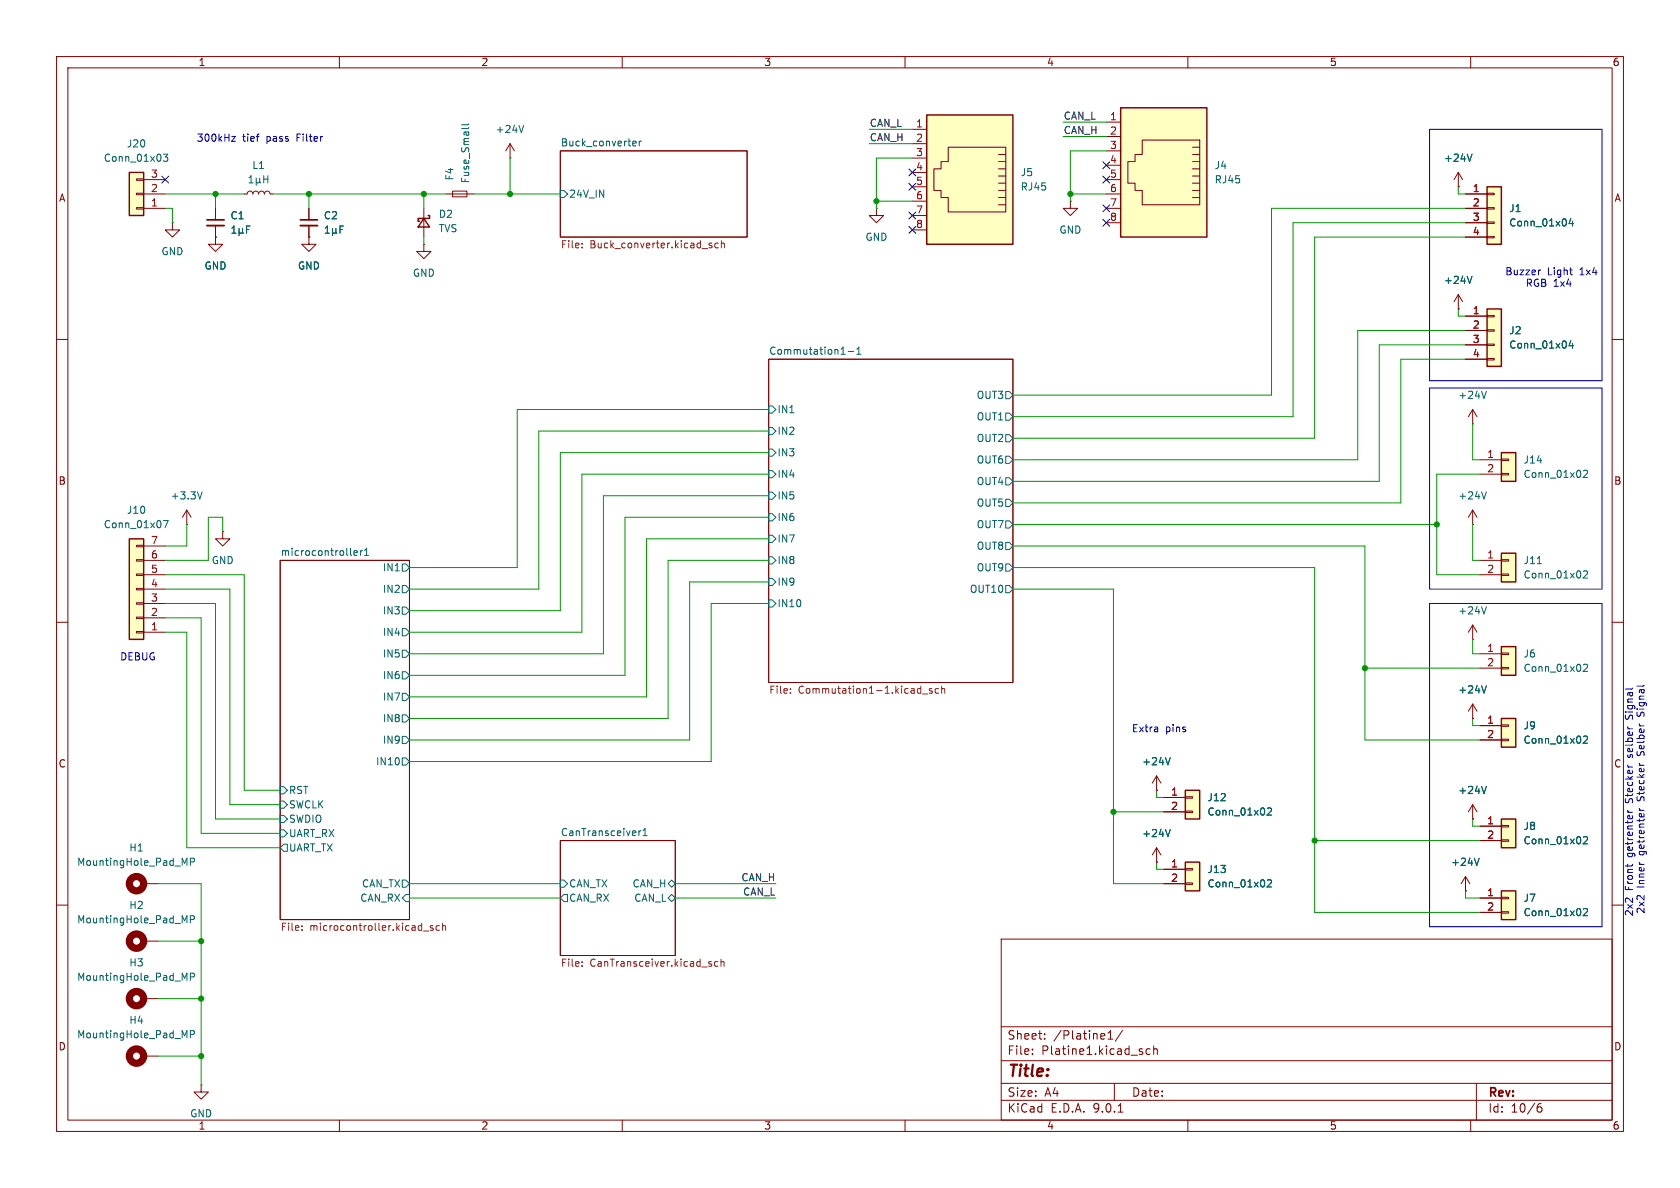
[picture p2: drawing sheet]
<svg xmlns="http://www.w3.org/2000/svg" width="297mm" height="210mm" viewBox="0 0 297 210" stroke-linecap="round" stroke-linejoin="round" font-family="sans-serif">
<g fill="none" stroke="#840000" stroke-width=".18">
<path d="M10 10h277v190h-277zM12 12h273v186h-273zM60 10v2M110 10v2M160 10v2M210 10v2M260 10v2M30.5 39.4v1.2h1.2l-1.2 1.3-1.3-1.3h1.3M30.5 39.4h.1M99.1 26.7h33v15.2h-33zM10 60h2M135.9 63.5h43.2v57.2h-43.2z"/>
<path d="M285 60h2M39.4 94v1.3h1.2l-1.2 1.2-1.3-1.2h1.3M39.4 94h.1M49.5 99.1h22.9v63.5h-22.9zM10 110h2M285 110h2M99.1 148.6h20.3v20.3h-20.3zM10 160h2M177 166h108v32h-108zM285 160h2M60 198v2M110 198v2"/>
<path d="M160 198v2M177 194.5h108M177 191.5h108M177 187.5h108M177 181.5h108M182.5 186.3v.1M182.5 185.5v.1M184.7 183.6v.1M184.7 182.8v.1M195.9 183.7h.8M195.9 182.6l.4-.4v1.5M197 191.5v3"/>
<path d="M197.7 196.6h.8M198.5 182.1l-1.3 2M203.3 185.5l-.4-.1-.3 .3v.4l.1 .2h.6M204 185.5l.2-.1 .3 .1 .1 .9M204 184.9v1.5M210 198v2M260 198v2M261 191.5v6.5M271.7 196l.3-.3h.5l.1 .3v.3l-.3 .3-.4-.1-.2-.2M272.5 195.1a.59 .59 0 0 0-.8 .6"/>
</g>
<g fill="none" stroke="#006464" stroke-width=".18">
<path d="M99.1 33.7h.6l.6 .6-.6 .6h-.6zM111.9 25.7h.5M111.9 25l.4-.1 .2 .4-.6 .1M113 24.9v.9M113.4 24.9l-.4 .3M135.9 71.8h.6l.7 .6-.7 .6h-.6zM135.9 75.6h.6l.7 .6-.7 .6h-.6zM135.9 79.4h.6l.7 .6-.7 .6h-.6zM148.7 62.6h.7M150 62.1h.9M151.5 62.6h.7M151.5 61.7l.3-.3v1.2"/>
<path d="M177.8 76.8h.6l.7 .7-.7 .6h-.6zM177.8 73h.6l.7 .7-.7 .6h-.6zM177.8 69.2h.6l.7 .7-.7 .6h-.6zM62.6 97.8l.6-.2-.1-.2-.3-.1-.2 .2v.6h.5M63.7 97.3v.9M64.1 97.3l-.4 .3M64.4 98.2h.8M64.4 97.3l.4-.4v1.3M71.1 99.7h.7l.6 .6-.6 .7h-.7zM135.9 87h.6l.7 .6-.7 .7h-.6zM135.9 98.4h.6l.7 .7-.7 .6h-.6zM135.9 94.6h.6l.7 .7-.7 .6h-.6z"/>
<path d="M135.9 83.2h.6l.7 .6-.7 .7h-.6zM135.9 90.8h.6l.7 .6-.7 .7h-.6zM177.8 84.5h.6l.7 .6-.7 .6h-.6zM177.8 88.3h.6l.7 .6-.7 .6h-.6zM177.8 95.9h.6l.7 .6-.7 .7h-.6zM177.8 92.1h.6l.7 .6-.7 .6h-.6zM177.8 80.6h.6l.7 .7-.7 .6h-.6zM177.8 99.7h.6l.7 .6-.7 .7h-.6zM71.1 118.7h.7l.6 .7-.6 .6h-.7zM71.1 103.5h.7l.6 .6-.6 .7h-.7zM71.1 114.9h.7l.6 .7-.6 .6h-.7zM71.1 111.1h.7l.6 .7-.6 .6h-.7z"/>
<path d="M71.1 107.3h.7l.6 .7-.6 .6h-.7zM135.9 102.2h.6l.7 .7-.7 .6h-.6zM135.9 106h.6l.7 .7-.7 .6h-.6zM177.8 103.5h.6l.7 .6-.7 .7h-.6zM49.5 139.1h.7l.6 .6-.6 .6h-.7zM71.1 122.6h.7l.6 .6-.6 .6h-.7zM71.1 130.2h.7l.6 .6-.6 .6h-.7zM71.1 134h.7l.6 .6-.6 .7h-.7zM71.1 126.4h.7l.6 .6-.6 .6h-.7zM49.5 146.7h.7l.6 .6-.6 .7h-.7zM49.5 141.6h.7l.6 .6-.6 .7h-.7zM49.5 144.1h.7l.6 .7-.6 .6h-.7z"/>
<path d="M50.2 149.2h.6v1.3h-.6l-.7-.6zM71.1 155.6h.7l.6 .6-.6 .6h-.7zM71.1 158.8l.7-.7h.6v1.3h-.6zM99.1 155.6h.6l.6 .6-.6 .6h-.6zM99.7 158.1h.6v1.3h-.6l-.6-.6zM112.9 146.9v.8M113.3 146.9l-.4 .2M113.7 147.7h.7M113.7 146.8l.3-.4v1.3M118.1 156.2l.6-.6 .7 .6-.7 .6zM118.1 158.8l.6-.7 .7 .7-.7 .6z"/>
</g>
<g fill="none" stroke="#725600" stroke-width=".18">
<path d="M102.9 43v.2M102.9 43.7v.1M125.4 43.3l.4 .2 .1 .1-.2 .2h-.4M125.4 43h.4M127 43h-.4l-.2 .2 .1 .6h.5M127.5 43.1l.2-.1h.3l.1 .8M127.5 42.5v1.3M139.7 122.4v.2M139.7 121.8v.1M163.1 122.7h1M164.8 121.8l-.3-.1-.2 .2 .1 .2 .4 .1v.3h-.5M165.9 121.8l-.3-.1-.3 .3 .1 .5h.5"/>
<path d="M166.5 121.8l.2-.1 .3 .1v.8M166.5 121.3v1.3M53.4 164.3v.2M53.4 163.7v.1M74.8 164.6h1M76.5 163.7l-.3-.1-.1 .2v.2l.4 .1v.3h-.4M77.7 163.7l-.4-.1-.2 .3 .1 .5h.5M78.2 163.7l.2-.1 .3 .1 .1 .8M78.2 163.2v1.3M102.9 170.7v.1M102.9 170v.2M125.5 170.4l.3 .1v.1l-.2 .2h-.2"/>
<path d="M125.5 170h.3M126.9 170h-.3l-.3 .2 .1 .6h.5M127.5 170.1l.1-.1h.3l.1 .8M127.5 169.5v1.3"/>
</g>
<path d="M22.9 95.3h2.5v17.7h-2.5z" fill="#ffffc2"/>
<path d="M22.9 95.3h2.5v17.7h-2.5z" fill="none" stroke="#840000" stroke-width=".25"/>
<g fill="none" stroke="#840000" stroke-width=".18">
<path d="M38.1 36.8v2.1M38.1 39.9v2M43.2 34.3h.5l.1-.4 .4-.1 .4 .1 .1 .4 .2-.4 .3-.1 .4 .1 .1 .4 .2-.4 .3-.1 .4 .1 .1 .4 .2-.4 .3-.1 .4 .1 .2 .4h.5M78.7 34.3h5.1M80 33.8h2.5v1h-2.5zM90.2 27.9h.1M90.2 25.4l-.8 1.3M90.2 25.4l.7 1.3M90.2 25.4v2.5M38.1 41.9v1.3h1.3l-1.3 1.3-1.3-1.3h1.3M38.1 41.9h.1M24.1 98.9h1.3v.3h-1.3z"/>
<path d="M24.1 96.4h1.3v.2h-1.3zM25.4 99.1h3.8M25.4 96.5h3.8M24.1 111.6h1.3v.3h-1.3zM24.1 109.1h1.3v.2h-1.3zM24.1 106.6h1.3v.2h-1.3zM24.1 104h1.3v.3h-1.3zM24.1 101.5h1.3v.2h-1.3zM25.4 111.8h3.8M25.4 109.2h3.8M25.4 106.7h3.8M25.4 104.1h3.8"/>
<path d="M25.4 101.6h3.8"/>
</g>
<g fill="none" stroke="#006464" stroke-width=".18">
<path d="M44 32.3h.8M44 31.4l.4-.3v1.2M44.2 40h-.6v1.2M45.3 32.1l.2 .2h.2l.2-.2M45.3 31.5v1.3M45.9 32.1l.2 .2M45.9 31.5v.6M46.6 31.1v1.2M46.6 31.7h.8M47.4 31.1v1.2M82.9 22.5l-.2 .2M82.9 21.9l-.2 .2h-1.1"/>
<path d="M92.6 22.2l-.4 1.2M41 41.2h.7M41 40.3l.4-.3v1.2M42.3 41l.1 .2h.3l.2-.2M42.3 40.4v1.2M42.9 41l.1 .2M42.9 40.4v.6M43.6 40.6h.4M28.9 92h.8l-.5 1.3"/>
</g>
<path d="M36.6 38.9h3" fill="none" stroke="#840000" stroke-width=".3"/>
<path d="M36.6 39.9h3" fill="none" stroke="#840000" stroke-width=".33"/>
<path d="M265.4 157.5h2.6v5.1h-2.6z" fill="#ffffc2"/>
<path d="M265.4 157.5h2.6v5.1h-2.6z" fill="none" stroke="#840000" stroke-width=".25"/>
<path d="M260.3 113h.1M260.3 110.5v2.5M260.3 110.5l-.7 1.3M260.3 110.5l.8 1.3M260.3 127h.1M260.3 124.5l-.7 1.2M260.3 124.5l.8 1.2M260.3 124.5v2.5M261.6 158.8h3.8M265.4 158.6h1.3v.3h-1.3zM261.6 161.3h3.8M265.4 161.2h1.3v.2h-1.3z" fill="none" stroke="#840000" stroke-width=".18"/>
<path d="M262.8 107.3l-.5 1.2M262.8 121.2l-.5 1.3M279.9 160.7l.5-.1 .3 .4-.8 .9h.8" fill="none" stroke="#006464" stroke-width=".18"/>
<path d="M265.4 114.3h2.6v5.1h-2.6z" fill="#ffffc2"/>
<path d="M265.4 114.3h2.6v5.1h-2.6z" fill="none" stroke="#840000" stroke-width=".25"/>
<path d="M261.6 115.6h3.8M261.6 118.1h3.8M265.4 115.4h1.3v.3h-1.3zM265.4 118h1.3v.2h-1.3zM259.1 157.5h.1M259.1 154.9l-.8 1.3M259.1 154.9l.7 1.3M259.1 154.9v2.6" fill="none" stroke="#840000" stroke-width=".18"/>
<path d="M279.9 117.5l.5-.1 .3 .4-.8 .9h.8M261.5 151.7l-.4 1.3" fill="none" stroke="#006464" stroke-width=".18"/>
<path d="M265.4 144.8h2.6v5.1h-2.6z" fill="#ffffc2"/>
<path d="M265.4 144.8h2.6v5.1h-2.6z" fill="none" stroke="#840000" stroke-width=".25"/>
<path d="M261.6 146.1h3.8M261.6 148.6h3.8M265.4 145.9h1.3v.3h-1.3zM265.4 148.5h1.3v.2h-1.3z" fill="none" stroke="#840000" stroke-width=".18"/>
<path d="M279.9 148l.5-.1 .3 .4-.8 .9h.8" fill="none" stroke="#006464" stroke-width=".18"/>
<path d="M262.9 33h2.5v10.2h-2.5z" fill="#ffffc2"/>
<path d="M74.9 38.6l1 1.5h-2zM75.7 38.1h.2v.5h-2v.5h.3M262.9 33h2.5v10.2h-2.5z" fill="none" stroke="#840000" stroke-width=".25"/>
<g fill="none" stroke="#840000" stroke-width=".18">
<path d="M54.6 36.8v2.1M54.6 39.9v2M74.9 36.8v5.1M259.1 34.3h3.8M259.1 36.8h3.8M259.1 39.4h3.8M262.9 34.2h1.3v.2h-1.3zM262.9 36.7h1.3v.3h-1.3zM262.9 39.2h1.3v.3h-1.3zM54.6 41.9v1.3h1.3l-1.3 1.3-1.3-1.3h1.3M54.6 41.9h.1M74.9 43.2v1.3h1.3l-1.3 1.2-1.2-1.2h1.2"/>
<path d="M74.9 43.2h.1M259.1 41.9h3.8M262.9 41.8h1.3v.2h-1.3zM33 92.7h.1M33 90.2l-.7 1.2M33 90.2l.8 1.2M33 90.2v2.5"/>
</g>
<path d="M60.7 40h-.6v1.2M277.7 38.6l-.3 .9h.8M278 39.1v.8M57.5 41.2h.7M57.5 40.3l.4-.3v1.2M58.8 41l.2 .2h.2l.2-.2M58.8 40.4v1.2M59.4 41l.2 .2M59.4 40.4v.6M60.1 40.6h.4M35.7 86.9l-.4 1.3" fill="none" stroke="#006464" stroke-width=".18"/>
<path d="M53.1 38.9h3" fill="none" stroke="#840000" stroke-width=".3"/>
<path d="M53.1 39.9h3" fill="none" stroke="#840000" stroke-width=".33"/>
<path d="M22.9 30.5h2.5v7.6h-2.5z" fill="#ffffc2"/>
<path d="M22.9 30.5h2.5v7.6h-2.5z" fill="none" stroke="#840000" stroke-width=".25"/>
<path d="M24.1 36.7h1.3v.3h-1.3zM24.1 34.2h1.3v.2h-1.3zM24.1 31.6h1.3v.3h-1.3zM25.4 36.8h3.8M25.4 34.3h3.8M25.4 31.8h3.8" fill="none" stroke="#840000" stroke-width=".18"/>
<path d="M28.9 27.2h.8l-.5 .5 .4 .2v.5l-.2 .1-.5-.1" fill="none" stroke="#006464" stroke-width=".18"/>
<path d="M198.1 19.1h15.3v22.8h-15.3z" fill="#ffffc2"/>
<g fill="none" stroke="#840000" stroke-width=".18">
<path d="M154.9 36.8v1.3h1.3l-1.3 1.3-1.2-1.3h1.2M154.9 36.8h.1M189.2 35.6v1.2h1.3l-1.3 1.3-1.2-1.3h1.2M189.2 35.6h.1M195.6 39.4h2.5M195.6 36.8h2.5M195.6 34.3h2.5M195.6 31.8h2.5M195.6 29.2h2.5M195.6 26.7h2.5M195.6 24.1h2.5M195.6 21.6h2.5"/>
<path d="M201.9 24.8h10.2v11.4h-10.2v-2.5h-1.2v-1.3h-1.3v-3.8h1.3v-1.3h1.2zM210.8 31.1h1.3M210.8 29.8h1.3M210.8 28.6h1.3M210.8 27.3h1.3M210.8 26h1.3M210.8 32.4h1.3M210.8 34.9h1.3M210.8 33.7h1.3"/>
</g>
<path d="M198.1 19.1h15.3v22.8h-15.3z" fill="none" stroke="#840000" stroke-width=".25"/>
<path d="M163.8 20.3h15.3v22.9h-15.3z" fill="#ffffc2"/>
<g fill="none" stroke="#840000" stroke-width=".18">
<path d="M161.3 38.1h2.5M161.3 35.6h2.5M161.3 33h2.5M161.3 30.5h2.5M161.3 27.9h2.5M161.3 25.4h2.5M161.3 22.9h2.5M167.6 26h10.2v11.5h-10.2v-2.6h-1.2v-1.2h-1.3v-3.9h1.3v-1.2h1.2zM176.5 32.4h1.3M176.5 31.1h1.3M176.5 29.8h1.3M176.5 28.6h1.3"/>
<path d="M176.5 27.3h1.3M176.5 33.7h1.3M176.5 36.2h1.3M176.5 34.9h1.3M161.3 40.6h2.5M25.4 156.2h2.5M25.4 166.4h2.5M25.4 176.5h2.5M25.4 186.7h2.5M35.6 191.8v1.2h1.2l-1.2 1.3-1.3-1.3h1.3M35.6 191.8h.1"/>
</g>
<path d="M163.8 20.3h15.3v22.9h-15.3z" fill="none" stroke="#840000" stroke-width=".25"/>
<g fill="none" stroke="#840000" stroke-width="1.3">
<circle cx="24.1" cy="156.2" r="1.27"/>
<circle cx="24.1" cy="166.4" r="1.27"/>
<circle cx="24.1" cy="176.5" r="1.27"/>
<circle cx="24.1" cy="186.7" r="1.27"/>
</g>
<path d="M32.6 152.6l.4-.9v1.3M33.7 152.4l.6-.1 .1-.2-.1-.3-.6-.1v1.3M32.6 162.8l.4-.9v1.2M32.6 172.9l.4-.9v1.3M33.7 162.5h.6l.1-.2-.1-.3-.6-.1v1.2M33.7 172.7l.6-.1 .1-.1-.1-.3-.6-.2v1.3M32.6 183.1l.4-.9v1.3M33.7 182.9l.6-.1 .1-.2-.1-.3-.6-.1v1.3" fill="none" stroke="#006464" stroke-width=".18"/>
<path d="M265.4 97.8h2.6v5.1h-2.6z" fill="#ffffc2"/>
<path d="M265.4 97.8h2.6v5.1h-2.6z" fill="none" stroke="#840000" stroke-width=".25"/>
<path d="M257.8 54.6h.1M257.8 52.1l-.8 1.2M257.8 52.1l.8 1.2M257.8 52.1v2.5M261.6 99.1h3.8M265.4 98.9h1.3v.3h-1.3zM261.6 101.6h3.8M265.4 101.5h1.3v.2h-1.3z" fill="none" stroke="#840000" stroke-width=".18"/>
<path d="M260.2 48.8l-.4 1.3M271.8 99.6h.7M279.9 101l.5-.1 .3 .4-.8 .9h.8" fill="none" stroke="#006464" stroke-width=".18"/>
<path d="M262.9 54.6h2.5v10.2h-2.5z" fill="#ffffc2"/>
<path d="M262.9 54.6h2.5v10.2h-2.5z" fill="none" stroke="#840000" stroke-width=".25"/>
<g fill="none" stroke="#840000" stroke-width=".18">
<path d="M257.8 33h.1M257.8 30.5l-.8 1.3M257.8 30.5l.8 1.3M257.8 30.5v2.5M259.1 55.9h3.8M259.1 58.4h3.8M262.9 55.8h1.3v.2h-1.3zM262.9 58.3h1.3v.2h-1.3zM259.1 61h3.8M259.1 63.5h3.8M260.3 74.9h.1M260.3 72.4l-.7 1.3"/>
<path d="M260.3 72.4l.8 1.3M260.3 72.4v2.5M262.9 60.8h1.3v.3h-1.3zM262.9 63.4h1.3v.2h-1.3zM260.3 92.7h.1M260.3 90.2v2.5M260.3 90.2l-.7 1.2M260.3 90.2l.8 1.2"/>
</g>
<path d="M260.2 27.2l-.4 1.3M262.8 69.2l-.5 1.2M277.7 60.2l-.3 .9h.8M278 60.7v.8M262.8 86.9l-.5 1.3" fill="none" stroke="#006464" stroke-width=".18"/>
<path d="M209.5 152.4h2.6v5.1h-2.6z" fill="#ffffc2"/>
<path d="M209.5 152.4h2.6v5.1h-2.6z" fill="none" stroke="#840000" stroke-width=".25"/>
<path d="M205.7 153.7h3.8M205.7 156.2h3.8M209.5 153.5h1.3v.3h-1.3zM209.5 156.1h1.3v.2h-1.3z" fill="none" stroke="#840000" stroke-width=".18"/>
<path d="M224.1 155.6l.4-.1 .3 .4-.8 .9h.8" fill="none" stroke="#006464" stroke-width=".18"/>
<path d="M265.4 80h2.6v5.1h-2.6z" fill="#ffffc2"/>
<path d="M265.4 80h2.6v5.1h-2.6z" fill="none" stroke="#840000" stroke-width=".25"/>
<path d="M261.6 81.3h3.8M261.6 83.8h3.8M265.4 81.2h1.3v.2h-1.3zM265.4 83.7h1.3v.2h-1.3zM204.5 152.4h.1M204.5 149.9l-.8 1.2M204.5 149.9l.7 1.2M204.5 149.9v2.5" fill="none" stroke="#840000" stroke-width=".18"/>
<path d="M279.9 83.3l.5-.2 .3 .4-.8 .9h.8M206.9 146.6l-.4 1.3" fill="none" stroke="#006464" stroke-width=".18"/>
<path d="M209.5 139.7h2.6v5.1h-2.6z" fill="#ffffc2"/>
<path d="M209.5 139.7h2.6v5.1h-2.6z" fill="none" stroke="#840000" stroke-width=".25"/>
<path d="M204.5 139.7h.1M204.5 137.2l-.8 1.2M204.5 137.2l.7 1.2M204.5 137.2v2.5M205.7 141h3.8M205.7 143.5h3.8M209.5 140.8h1.3v.3h-1.3zM209.5 143.4h1.3v.2h-1.3zM260.3 144.8h.1M260.3 142.2l-.7 1.3M260.3 142.2l.8 1.3M260.3 142.2v2.6" fill="none" stroke="#840000" stroke-width=".18"/>
<path d="M206.9 133.9l-.4 1.3M262.8 139l-.5 1.3M224.1 142.9l.4-.1 .3 .4-.8 .9h.8" fill="none" stroke="#006464" stroke-width=".18"/>
<path d="M265.4 127h2.6v5.1h-2.6z" fill="#ffffc2"/>
<path d="M265.4 127h2.6v5.1h-2.6z" fill="none" stroke="#840000" stroke-width=".25"/>
<g fill="none" stroke="#840000" stroke-width=".18">
<path d="M38.1 36.8v2.1M38.1 39.9v2M54.6 36.8v2.1M54.6 39.9v2M257.8 33h.1M259.1 34.3h3.8M259.1 36.8h3.8M259.1 39.4h3.8M38.1 41.9h.1M54.6 41.9h.1M257.8 54.6h.1M259.1 55.9h3.8"/>
<path d="M259.1 58.4h3.8M259.1 41.9h3.8M259.1 61h3.8M259.1 63.5h3.8M204.5 139.7h.1M260.3 127h.1M261.6 128.3h3.8M261.6 130.8h3.8M265.4 128.1h1.3v.3h-1.3zM265.4 130.7h1.3v.2h-1.3zM204.5 152.4h.1M205.7 153.7h3.8"/>
<path d="M205.7 156.2h3.8M205.7 141h3.8M205.7 143.5h3.8M259.1 157.5h.1M260.3 144.8h.1M261.6 158.8h3.8M261.6 146.1h3.8M261.6 148.6h3.8M261.6 161.3h3.8"/>
</g>
<g fill="none" stroke="#006464" stroke-width=".18">
<path d="M44.2 40h-.6v1.2M60.7 40h-.6v1.2M260.2 27.2l-.4 1.3M277.7 38.6l-.3 .9h.8M278 39.1v.8M41 41.2h.7M41 40.3l.4-.3v1.2M42.3 41l.1 .2h.3l.2-.2M42.3 40.4v1.2M42.9 41l.1 .2M42.9 40.4v.6M43.6 40.6h.4"/>
<path d="M57.5 41.2h.7M57.5 40.3l.4-.3v1.2M58.8 41l.2 .2h.2l.2-.2M58.8 40.4v1.2M59.4 41l.2 .2M59.4 40.4v.6M60.1 40.6h.4M260.2 48.8l-.4 1.3M277.7 60.2l-.3 .9h.8M278 60.7v.8M206.9 133.9l-.4 1.3M262.8 139l-.5 1.3"/>
<path d="M262.8 121.2l-.5 1.3M279.9 130.2l.5-.1 .3 .4-.8 .9h.8M206.9 146.6l-.4 1.3M224.1 155.6l.4-.1 .3 .4-.8 .9h.8M224.1 142.9l.4-.1 .3 .4-.8 .9h.8M261.5 151.7l-.4 1.3M279.9 148l.5-.1 .3 .4-.8 .9h.8M279.9 160.7l.5-.1 .3 .4-.8 .9h.8"/>
</g>
<g fill="none" stroke="#0000c2" stroke-width=".18">
<path d="M41 24.1h.6l-.6 .9h.6M252.7 22.9h30.5v44.4h-30.5zM272.4 47.7l-.3 .1M277.5 47.7h.5M277.9 48.6h.1M252.7 68.6h30.5v35.5h-30.5zM252.7 106.7h30.5v57.1h-30.5zM287.3 126.9l.3 .2 .3-.2M288.6 127l-.1 .1M290 126.4l-.1 .2M290.7 126.4l-.1 .2M287.8 143.6h.8"/>
<path d="M287.8 143.2l.2 .4M289.8 143.3h.9M289.8 142.9l.2 .4"/>
</g>
<g fill="none" stroke="#009600" stroke-width=".18">
<path d="M29.2 34.3h14M29.2 36.8h1.3v2.6M38.1 34.3v2.5M48.3 34.3h30.4M54.6 34.3v2.5M74.9 34.3v2.5M83.8 34.3h15.3M90.2 27.9v6.4M153.7 22.9h7.6M153.7 25.4h7.6M154.9 35.6h6.4M161.3 27.9h-6.4v8.9"/>
<path d="M188 21.6h7.6M188 24.1h7.6M189.2 34.3h6.4M195.6 26.7h-6.4v8.9M257.8 33v1.3h1.3M259.1 36.8h-34.3v33.1h-45.7M259.1 39.4h-30.5v34.3h-49.5M74.9 41.9v1.3M257.8 54.6v1.3h1.3M259.1 58.4h-19.1v22.9h-60.9M259.1 41.9h-26.7v35.6h-53.3M135.9 72.4h-44.5v27.9h-19"/>
<path d="M135.9 76.2h-40.7v27.9h-22.8M259.1 61h-15.3v24.1h-64.7M259.1 63.5h-11.5v25.4h-68.5M260.3 74.9v6.4h1.3M33 92.7v3.8h-3.8M39.4 94v-2.6h-2.6v7.7h-7.6M135.9 99.1h-17.8v27.9h-45.7M135.9 95.3h-21.6v27.9h-41.9M135.9 91.4h-25.4v28h-38.1M135.9 87.6h-29.2v28h-34.3M135.9 83.8h-33v28h-30.5M135.9 80h-36.8v28h-26.7"/>
<path d="M179.1 96.5h62.2v34.3h20.3M179.1 92.7h74.9M260.3 92.7v6.4h1.3M261.6 83.8h-7.6v17.8h7.6M29.2 101.6h14v38.1h6.3M29.2 111.8h3.8v38.1h16.5M29.2 109.2h6.4v38.1h13.9M29.2 106.7h8.9v38.1h11.4M29.2 104.1h11.4v38.1h8.9M135.9 106.7h-10.2v27.9h-53.3M135.9 102.9h-14v27.9h-49.5M179.1 100.3h53.3v61h29.2"/>
<path d="M179.1 104.1h17.7v52.1h8.9M241.3 118.1h20.3M260.3 113v2.6h1.3M204.5 139.7v1.3h1.2M260.3 127v1.3h1.3M27.9 156.2h7.7v35.6M72.4 156.2h26.7M72.4 158.8h26.7M119.4 156.2h17.8M119.4 158.8h17.8M196.8 143.5h8.9M204.5 152.4v1.3h1.2"/>
<path d="M232.4 148.6h29.2M259.1 157.5v1.3h2.5M260.3 144.8v1.3h1.3M27.9 166.4h7.7M27.9 176.5h7.7M27.9 186.7h7.7"/>
</g>
<g fill="none" stroke="#000084" stroke-width=".18">
<path d="M28.6 31.1l1.2 1.3M29.8 31.1l-1.2 1.3M160.7 29.9l1.2 1.2M160.7 32.4l1.2 1.2M160.7 37.5l1.2 1.2M161.9 29.9l-1.2 1.2M161.9 32.4l-1.2 1.2M161.9 37.5l-1.2 1.2M195 38.8l1.2 1.2M195 36.2l1.2 1.2M195 28.6l1.2 1.2M195 31.1l1.2 1.3"/>
<path d="M196.2 38.8l-1.2 1.2M196.2 36.2l-1.2 1.2M196.2 28.6l-1.2 1.2M196.2 31.1l-1.2 1.3M160.7 40l1.2 1.2M161.9 40l-1.2 1.2"/>
</g>
<g fill="#009600" stroke="#009600" stroke-width=".18">
<circle cx="232.4" cy="148.6" r=".46"/>
<circle cx="241.3" cy="118.1" r=".46"/>
<circle cx="196.8" cy="143.5" r=".46"/>
<circle cx="38.1" cy="34.3" r=".46"/>
<circle cx="90.2" cy="34.3" r=".46"/>
<circle cx="54.6" cy="34.3" r=".46"/>
<circle cx="74.9" cy="34.3" r=".46"/>
<circle cx="189.2" cy="34.3" r=".46"/>
<circle cx="35.6" cy="166.4" r=".46"/>
<circle cx="35.6" cy="186.7" r=".46"/>
<circle cx="35.6" cy="176.5" r=".46"/>
<circle cx="154.9" cy="35.6" r=".46"/>
<circle cx="254" cy="92.7" r=".46"/>
</g>
<text font-size="2.8" fill="#840000" x="178" y="190.9">Title:</text>
<g font-size="2.1" fill="#840000">
<text x="178" y="184">Sheet:</text>
<text x="186.2" y="184">/Platine1/</text>
<text x="178" y="186.7">File:</text>
<text x="184.1" y="186.7">Platine1.kicad_sch</text>
<text x="178" y="196.9">KiCad</text>
<text x="178" y="194.1">Size:</text>
<text x="184.7" y="194.1">A4</text>
<text x="185.7" y="196.9">E.D.A.</text>
<text x="193.3" y="196.9">9.0.1</text>
<text x="200" y="194.1">Date:</text>
<text x="263" y="194.3">Rev:</text>
<text x="263" y="196.9">Id:</text>
<text x="267.1" y="196.9">10/6</text>
</g>
<g font-size="1.8" fill="#840000">
<text x="35" y="11.9">1</text>
<text x="85" y="11.9">2</text>
<text x="135" y="11.9">3</text>
<text x="185" y="11.9">4</text>
<text x="235" y="11.9">5</text>
<text x="285" y="11.9">6</text>
<text x="10.3" y="35.9">A</text>
<text x="285.3" y="35.9">A</text>
<text x="10.3" y="85.9">B</text>
<text x="285.3" y="85.9">B</text>
<text x="10.3" y="135.9">C</text>
<text x="285.3" y="135.9">C</text>
<text x="10.3" y="185.9">D</text>
<text x="285.3" y="185.9">D</text>
<text x="35" y="199.9">1</text>
<text x="85" y="199.9">2</text>
<text x="135" y="199.9">3</text>
<text x="185" y="199.9">4</text>
<text x="235" y="199.9">5</text>
<text x="285" y="199.9">6</text>
</g>
<g font-size="1.8" fill="#006464">
<text x="87.5" y="23.7">+24V</text>
<text x="18.3" y="28.8">Conn_01x03</text>
<text x="22.3" y="26.3">J20</text>
<text x="99.1" y="26">Buck_converter</text>
<text x="255.2" y="28.8">+24V</text>
<text x="44.5" y="30.1">L1</text>
<text x="80.4" y="32" transform="rotate(-90 80.4 32)">F4</text>
<text x="83.2" y="32.5" transform="rotate(-90 83.2 32.5)">Fuse_Small</text>
<text x="100.5" y="35.2">24V_IN</text>
<text x="180.3" y="31.3">J5</text>
<text x="180.3" y="33.9">RJ45</text>
<text x="214.6" y="30.1">J4</text>
<text x="214.6" y="32.6">RJ45</text>
<text x="40.6" y="39">C1</text>
<text x="57.2" y="39">C2</text>
<text x="77.5" y="38.7">D2</text>
<text x="77.5" y="41.2">TVS</text>
<text x="187.2" y="41.5">GND</text>
<text x="266.7" y="37.7">J1</text>
<text x="266.7" y="40.2">Conn_01x04</text>
<text x="28.4" y="45.3">GND</text>
<text x="36.1" y="47.9">GND</text>
<text x="52.6" y="47.9">GND</text>
<text x="152.9" y="42.8">GND</text>
<text x="72.9" y="49.1">GND</text>
<text x="255.2" y="50.4">+24V</text>
<text x="266.7" y="59.3">J2</text>
<text x="135.9" y="62.8">Commutation1-1</text>
<text x="266.7" y="61.8">Conn_01x04</text>
<text x="172.6" y="70.7">OUT3</text>
<text x="257.7" y="70.7">+24V</text>
<text x="137.4" y="73.3">IN1</text>
<text x="137.4" y="77.1">IN2</text>
<text x="172.6" y="74.5">OUT1</text>
<text x="137.4" y="80.9">IN3</text>
<text x="172.6" y="78.3">OUT2</text>
<text x="172.6" y="82.1">OUT6</text>
<text x="269.2" y="82.1">J14</text>
<text x="30.1" y="88.5">+3.3V</text>
<text x="137.4" y="88.5">IN5</text>
<text x="137.4" y="84.7">IN4</text>
<text x="172.6" y="86">OUT4</text>
<text x="172.6" y="89.8">OUT5</text>
<text x="257.7" y="88.5">+24V</text>
<text x="269.2" y="84.7">Conn_01x02</text>
<text x="18.3" y="93.6">Conn_01x07</text>
<text x="22.3" y="91">J10</text>
<text x="137.4" y="92.3">IN6</text>
<text x="172.6" y="93.6">OUT7</text>
<text x="37.3" y="99.9">GND</text>
<text x="49.5" y="98.3">microcontroller1</text>
<text x="67.6" y="101.2">IN1</text>
<text x="137.4" y="99.9">IN8</text>
<text x="137.4" y="96.1">IN7</text>
<text x="172.6" y="97.4">OUT8</text>
<text x="172.6" y="101.2">OUT9</text>
<text x="269.2" y="99.9">J11</text>
<text x="67.6" y="105">IN2</text>
<text x="137.4" y="103.7">IN9</text>
<text x="137.4" y="107.5">IN10</text>
<text x="171.4" y="105">OUT10</text>
<text x="269.2" y="102.5">Conn_01x02</text>
<text x="67.6" y="112.6">IN4</text>
<text x="67.6" y="108.8">IN3</text>
<text x="257.7" y="108.8">+24V</text>
<text x="67.6" y="116.4">IN5</text>
<text x="269.2" y="116.4">J6</text>
<text x="269.2" y="119">Conn_01x02</text>
<text x="67.6" y="124.1">IN7</text>
<text x="67.6" y="120.2">IN6</text>
<text x="257.7" y="122.8">+24V</text>
<text x="67.6" y="131.7">IN9</text>
<text x="67.6" y="127.9">IN8</text>
<text x="269.2" y="129.1">J9</text>
<text x="269.2" y="131.7">Conn_01x02</text>
<text x="66.4" y="135.5">IN10</text>
<text x="201.8" y="135.5">+24V</text>
<text x="51" y="140.6">RST</text>
<text x="51" y="143.1">SWCLK</text>
<text x="213.4" y="141.8">J12</text>
<text x="257.7" y="140.6">+24V</text>
<text x="51" y="148.2">UART_RX</text>
<text x="51" y="145.6">SWDIO</text>
<text x="99.1" y="147.9">CanTransceiver1</text>
<text x="201.8" y="148.2">+24V</text>
<text x="213.4" y="144.4">Conn_01x02</text>
<text x="269.2" y="146.9">J8</text>
<text x="269.2" y="149.5">Conn_01x02</text>
<text x="13.5" y="153.3">MountingHole_Pad_MP</text>
<text x="22.8" y="150.7">H1</text>
<text x="51" y="150.7">UART_TX</text>
<text x="213.4" y="154.5">J13</text>
<text x="256.4" y="153.3">+24V</text>
<text x="22.8" y="160.9">H2</text>
<text x="63.6" y="159.6">CAN_RX</text>
<text x="63.9" y="157.1">CAN_TX</text>
<text x="100.5" y="157.1">CAN_TX</text>
<text x="100.5" y="159.6">CAN_RX</text>
<text x="111.7" y="157.1">CAN_H</text>
<text x="112" y="159.6">CAN_L</text>
<text x="213.4" y="157.1">Conn_01x02</text>
<text x="269.2" y="159.6">J7</text>
<text x="13.5" y="163.4">MountingHole_Pad_MP</text>
<text x="269.2" y="162.2">Conn_01x02</text>
<text x="13.5" y="173.6">MountingHole_Pad_MP</text>
<text x="22.8" y="171">H3</text>
<text x="13.5" y="183.7">MountingHole_Pad_MP</text>
<text x="22.8" y="181.2">H4</text>
<text x="33.5" y="197.7">GND</text>
</g>
<g font-size="1.8" fill="#0f0f0f">
<text x="153.7" y="22.5">CAN_L</text>
<text x="188" y="21.2">CAN_L</text>
<text x="188" y="23.8">CAN_H</text>
<text x="153.7" y="25.1">CAN_H</text>
<text x="131" y="155.9">CAN_H</text>
<text x="131.3" y="158.4">CAN_L</text>
</g>
<g font-size="1.8" fill="#a90000">
<text x="161.9" y="22.6">1</text>
<text x="196.1" y="23.9">2</text>
<text x="196.1" y="21.3">1</text>
<text x="161.9" y="27.7">3</text>
<text x="161.9" y="25.1">2</text>
<text x="196.1" y="29">4</text>
<text x="196.1" y="26.4">3</text>
<text x="26.6" y="34">2</text>
<text x="26.6" y="31.5">3</text>
<text x="161.9" y="35.3">6</text>
<text x="161.9" y="32.8">5</text>
<text x="161.9" y="30.2">4</text>
<text x="196.1" y="34">6</text>
<text x="196.1" y="31.5">5</text>
<text x="260.3" y="34">1</text>
<text x="26.6" y="36.6">1</text>
<text x="161.9" y="40.4">8</text>
<text x="161.9" y="37.8">7</text>
<text x="196.1" y="39.1">8</text>
<text x="196.1" y="36.6">7</text>
<text x="260.3" y="36.6">2</text>
<text x="260.3" y="39.1">3</text>
<text x="260.3" y="41.7">4</text>
<text x="260.3" y="55.6">1</text>
<text x="260.3" y="58.2">2</text>
<text x="260.3" y="60.7">3</text>
<text x="260.3" y="63.2">4</text>
<text x="262.8" y="81">1</text>
<text x="262.8" y="83.6">2</text>
<text x="26.6" y="101.3">5</text>
<text x="26.6" y="98.8">6</text>
<text x="26.6" y="96.3">7</text>
<text x="262.8" y="98.8">1</text>
<text x="262.8" y="101.3">2</text>
<text x="26.6" y="106.4">3</text>
<text x="26.6" y="103.9">4</text>
<text x="26.6" y="111.5">1</text>
<text x="26.6" y="109">2</text>
<text x="262.8" y="115.3">1</text>
<text x="262.8" y="117.9">2</text>
<text x="262.8" y="128">1</text>
<text x="262.8" y="130.6">2</text>
<text x="206.9" y="140.7">1</text>
<text x="206.9" y="143.3">2</text>
<text x="262.8" y="145.8">1</text>
<text x="262.8" y="148.3">2</text>
<text x="206.9" y="153.4">1</text>
<text x="206.9" y="156">2</text>
<text x="262.8" y="158.5">1</text>
<text x="262.8" y="161">2</text>
</g>
<g font-size="1.8" fill="#0000c2">
<text x="34.7" y="25.3">300kHz</text>
<text x="42.9" y="25.3">tief</text>
<text x="47.2" y="25.3">pass</text>
<text x="52.7" y="25.3">Filter</text>
<text x="266" y="48.9">Buzzer</text>
<text x="269.6" y="50.9">RGB 1x4</text>
<text x="273.5" y="48.9">Light</text>
<text x="279.4" y="48.9">1x4</text>
<text x="21.1" y="116.9">DEBUG</text>
<text x="290.9" y="126" transform="rotate(-90 290.9 126)">Signal</text>
<text x="200" y="129.6">Extra</text>
<text x="206" y="129.6">pins</text>
<text x="288.9" y="126.5" transform="rotate(-90 288.9 126.5)">Signal</text>
<text x="288.9" y="133.4" transform="rotate(-90 288.9 133.4)">selber</text>
<text x="290.9" y="133.1" transform="rotate(-90 290.9 133.1)">Selber</text>
<text x="288.9" y="141.6" transform="rotate(-90 288.9 141.6)">Stecker</text>
<text x="290.9" y="141.3" transform="rotate(-90 290.9 141.3)">Stecker</text>
<text x="288.9" y="151.4" transform="rotate(-90 288.9 151.4)">getrenter</text>
<text x="290.9" y="151.1" transform="rotate(-90 290.9 151.1)">getrenter</text>
<text x="288.9" y="157.5" transform="rotate(-90 288.9 157.5)">Front</text>
<text x="290.9" y="161.6" transform="rotate(-90 290.9 161.6)">2x2</text>
<text x="290.9" y="157" transform="rotate(-90 290.9 157)">Inner</text>
<text x="288.9" y="162.1" transform="rotate(-90 288.9 162.1)">2x2</text>
</g>
<g font-size="1.8" fill="#725600">
<text x="99.1" y="44.2">File:</text>
<text x="104.3" y="44.2">Buck_converter.kicad_sch</text>
<text x="135.9" y="123">File:</text>
<text x="141.1" y="123">Commutation1-1.kicad_sch</text>
<text x="49.5" y="164.9">File:</text>
<text x="54.8" y="164.9">microcontroller.kicad_sch</text>
<text x="99.1" y="171.2">File:</text>
<text x="104.3" y="171.2">CanTransceiver.kicad_sch</text>
</g>
</svg>
